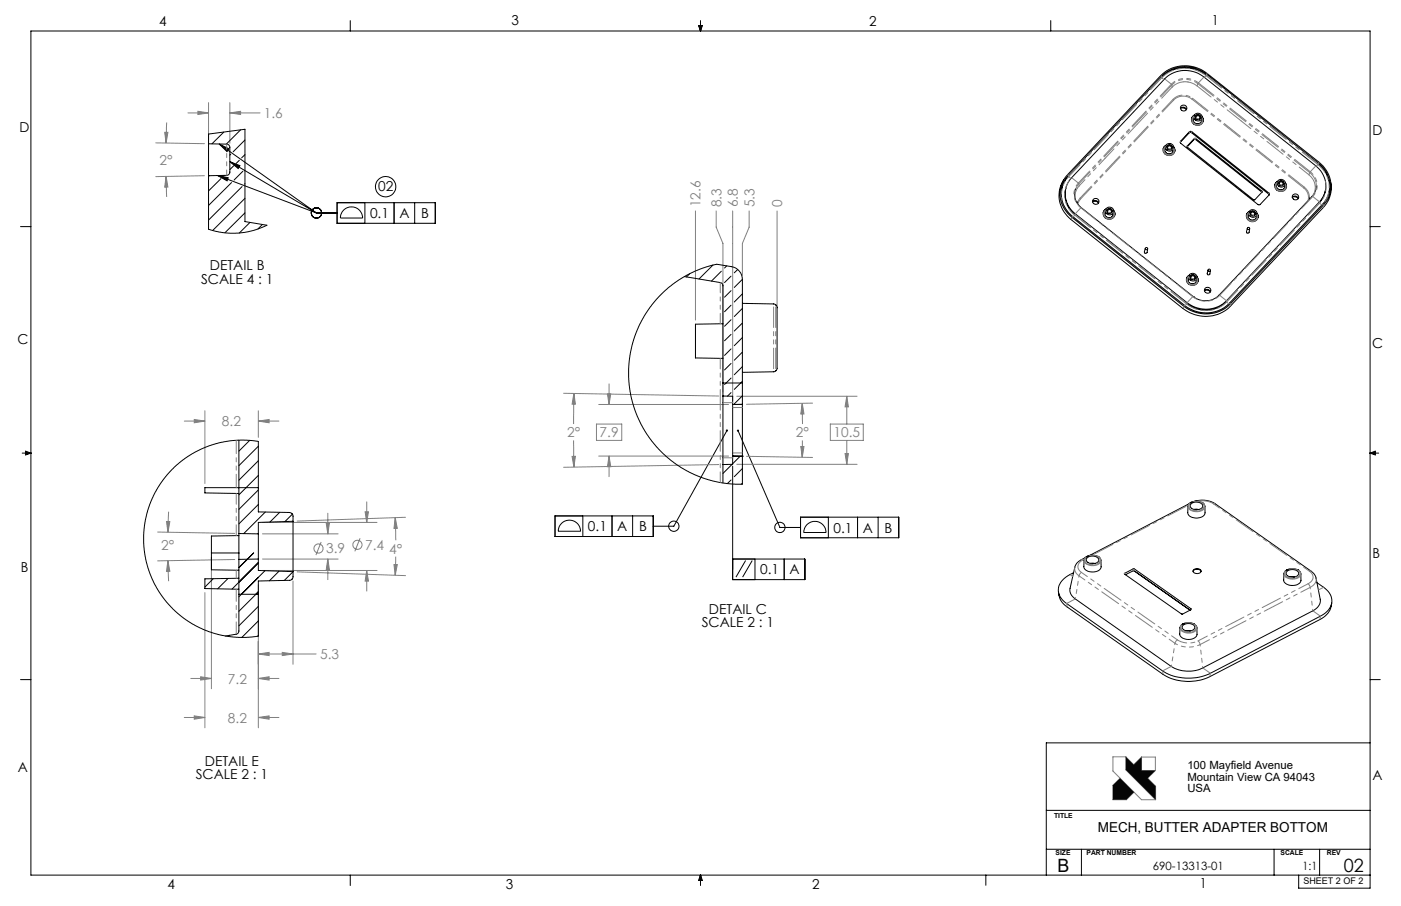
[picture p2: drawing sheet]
<svg xmlns="http://www.w3.org/2000/svg" width="432mm" height="279mm" viewBox="0 0 432 279" stroke-linecap="round" stroke-linejoin="round" font-family="sans-serif">
<g fill="none" stroke="#000" stroke-width=".31">
<path d="M107.9 6.3v3.3M215.3 7.9h1.2l-.6 1.7zM215.6 7.9l.3 1.7M215.9 6.3v3.3M216.2 7.9l-.3 1.7M323.8 6.3v3.3M67.1 54.1l3.2 .7-.3 1zM67.1 54.1l30.4 11.6M67.6 44.4l3 1.5-.6 .8zM67.6 44.4l29.9 21.3M70.8 49.8l3.1 1.3-.5 .9zM70.8 49.8l26.7 15.9"/>
<path d="M6.3 69.9h3.2M97.5 65.7h6.4M103.9 62.5h30.3v6.4h-30.3zM105.9 64.8a3.4 3.4 0 0 1 3.7-.8 3.4 3.4 0 0 1 2.2 3.2h-6.9l.2-1zM112.5 62.5v6.4M121.5 62.5v6.4M127.8 62.5v6.4M422.3 69.9h3.1M6.8 139.7h2.7M7.9 139.1l1.6 .6-1.6 .6zM7.9 139.4l1.6 .3M9.5 139.7l-1.6 .3"/>
<path d="M224 132.8l-16.3 29.5h-6.4M227.5 132.8l12.9 29.9h6.3M422.3 139.7h2.6M422.3 139.7l1.6 .3M422.3 139.7l1.6-.6v1.2zM423.9 139.4l-1.6 .3M171.1 159.1h30.2v6.4h-30.2zM179.6 159.1v6.4M188.6 159.1v6.4M195 159.1v6.4M225.8 143.8v35h22.2v-6.4h-22.2M246.7 159.5h30.3v6.3h-30.3z"/>
<path d="M255.3 159.5v6.3M264.3 159.5v6.3M270.7 159.5v6.3M173.2 161.3a3.4 3.4 0 0 1 3.7-.6 3.4 3.4 0 0 1 2 3.1h-6.9l.4-1.5zM229.8 172.9l-3 5.1M231.8 172.9l-2.9 5.1M232.7 172.4v6.4M241.7 172.4v6.4M248.7 161.8a3.5 3.5 0 0 1 3.7-.8 3.5 3.5 0 0 1 2.2 3.2h-6.9l.3-1.3zM6.3 209.6h3.2M422.3 209.6h3.1M422.3 229.1h-99.8v40.8"/>
<path d="M322.5 249.9h99.8M107.9 269.9v3.2M215.9 269.9v3.2M215.9 269.9l.6 1.6h-1.2zM215.9 269.9l-.3 1.6M215.9 269.9l.3 1.6M303.8 269.8v3.2M322.5 261.9h99.8M333.3 261.9v8M392.7 261.9v8M400.3 269.9v4h22v-264.3h-412.8v260.3h412.8M406.7 261.9v8"/>
<circle cx="118.9" cy="57.6" r="3.1"/>
<circle cx="97.5" cy="65.7" r="1.59"/>
<circle cx="207.7" cy="162.3" r="1.59"/>
<circle cx="240.3" cy="162.7" r="1.59"/>
</g>
<g fill="none" stroke="#808080" stroke-width=".31">
<path d="M51.4 37.8l-.2 6.3M57.9 34.8h6.4M61 34.3l3.3 .5-3.3 .5zM64.3 31.6v11.5M70.8 34.8l3.4-.5v1zM70.8 31.6v12.6M70.8 34.8h9.4M48 44.1l15 .2M50.8 40.8h1l-.6 3.3zM51.2 54.4l.6 3.3h-1zM51.2 54.4l.2 6.3M63 54.2l-15 .3"/>
<path d="M214.3 65.1v33.6M220.7 65.1v5l2.1 5v45.8M225.8 65.1v58.4M230.9 65.1v5l-2.1 5v9.8M239.5 65.1v30M187.7 118.4v6.3M56.8 129.9h6.3M59.9 129.4l3.2 .5-3.2 .5zM63.1 126.7v22.4M79.6 129.9l3.3-.5v1zM79.6 126.7v8.2M79.6 129.9h6.4"/>
<path d="M173.7 121.3l47.8 .8M176.8 135.8l.1 8.2M176.9 121.4l.4 3.2h-1zM176.9 121.4l-.1 9.4M183.8 130.8h7.8v5h-7.8zM184.5 124.7h40M187.2 121.5h1l-.5 3.2zM227.1 122.2h37.1M246.8 137.7h1l-.5 3.3zM247.3 124.4l.5 3.3h-1zM247.3 124.4v6.4M247.3 135.8v5.2"/>
<path d="M250.4 124.3l-20.3 .4M255.9 130.8h10.2v5h-10.2zM260.5 139.9h1l-.5 3.3zM261 122.2l.5 3.3h-1zM261 122.2v8.6M261 135.8v7.4M52 157.8l-.2 6.3M101 158.3v6.3M112.5 157.8h1.1l-.6 3.3zM113 154.8v6.3M121.8 159.6l.6 3.3h-1zM121.8 159.6l.2 7"/>
<path d="M125 159.5l-33.4 1.2M176.3 140.8l1-.1-.4 3.3zM184.5 140.7h40M187.7 140.7l.5 3.2h-1zM187.7 140.7v6.3M221.5 143.3l-47.8 .8M227.1 143.2h37.1M230.1 140.7l20.3 .4M48.6 164.1l23.8 .4M51.3 160.8l1.1 .1-.6 3.2zM51.8 172.9l.6 3.3h-1.1zM51.8 172.9l.2 6.3"/>
<path d="M65.2 171.8v40.6M72.4 172.5l-23.8 .5M80.9 161.1h35.3M80.9 175.9h35.3M80.9 164.6h23.3M80.9 172.4h23.3M90.3 179.1v25.8M91.6 176.4l33.4 1.1M99 167.1l-1.6 4.1M100.5 161.3h1l-.5 3.3zM101 172.4l.5 3.3h-1zM101 172.4v6.4"/>
<path d="M111 166l-1.6 4M113 175.9l.6 3.3h-1.1zM113 175.9v6.4M121.4 174.1h1l-.6 3.3zM122 171.7l-.2 5.7M63.1 182.8v41.6M79.6 180.4v44M58.8 209.2h6.4M61.8 208.7l3.4 .5-3.4 .5zM79.6 209.2l3.3-.5v1zM79.6 201.7l3.3-.5v1zM79.6 209.2h6.4"/>
<path d="M79.6 201.7h17.8M87 201.2l3.3 .5-3.3 .5zM56.8 221.3h6.3M59.9 220.8l3.2 .5-3.2 .5zM79.6 221.3l3.3-.5v1zM79.6 221.3h6.4M345.2 240l-2.2 2.2v4.4h4.2l2.3-2.3M347 233.4h-4v4.4l8.8 8.8h4.4M347 233.4v4l9.2 9.2M347 233.4l2.4 2.4 2.4-2.3M351.8 233.5h4.3v4.1M351.8 233.5v4.1h4.3"/>
<path d="M356.1 237.6l-2.4 2.4 2.5 2.5v4.1"/>
<circle cx="98.2" cy="169.1" r="1.42"/>
<circle cx="110.2" cy="168" r="1.42"/>
</g>
<path d="M343 242.2v4.4h4.2l2.3-2.3-4.3-4.3zM347 233.4v4l9.2 9.2v-4.1l-2.5-2.5 2.4-2.4h-4.3v-4.1l-2.4 2.3z" fill-rule="evenodd" fill="#000"/>
<path d="M61 34.3l3.3 .5-3.3 .5zM70.8 34.8l3.4-.5v1zM50.8 40.8h1l-.6 3.3zM51.2 54.4l.6 3.3h-1z" fill="#808080"/>
<path d="M67.6 44.4l3 1.5-.6 .8zM67.1 54.1l3.2 .7-.3 1zM70.8 49.8l3.1 1.3-.5 .9zM223.8 132.5a.34 .34 0 0 0 0 .5 .34 .34 0 0 0 .5-.1 .34 .34 0 0 0-.1-.4l-.2 .3 .2-.3zM227.2 132.6a.34 .34 0 0 0 .2 .5 .34 .34 0 0 0 .4-.3 .34 .34 0 0 0-.5-.3l.2 .3-.2-.3z" fill="#000"/>
<path d="M176.9 121.4l.4 3.2h-1zM176.3 140.8l1-.1-.4 3.3zM246.8 137.7h1l-.5 3.3zM247.3 124.4l.5 3.3h-1zM187.2 121.5h1l-.5 3.2zM187.7 140.7l.5 3.2h-1zM261 122.2l.5 3.3h-1zM260.5 139.9h1l-.5 3.3zM79.6 129.9l3.3-.5v1zM59.9 129.4l3.2 .5-3.2 .5zM79.6 209.2l3.3-.5v1zM61.8 208.7l3.4 .5-3.4 .5zM79.6 201.7l3.3-.5v1zM87 201.2l3.3 .5-3.3 .5zM59.9 220.8l3.2 .5-3.2 .5zM79.6 221.3l3.3-.5v1zM51.3 160.8l1.1 .1-.6 3.2zM51.8 172.9l.6 3.3h-1.1zM121.4 174.1h1l-.6 3.3zM121.8 159.6l.6 3.3h-1zM112.5 157.8h1.1l-.6 3.3zM113 175.9l.6 3.3h-1.1zM100.5 161.3h1l-.5 3.3zM101 172.4l.5 3.3h-1z" fill="#808080"/>
<g fill="none" stroke="#000" stroke-width=".31">
<path d="M357.7 23.4a10.8 10.8 0 0 1 14.4-.7l34.5 27.4a8.9 8.9 0 0 1 1.3 13.2l-28.7 30.4a10.8 10.8 0 0 1-14.4 .7l-34.4-27.4a8.9 8.9 0 0 1-1.3-13.2zM358 23.6a10.4 10.4 0 0 1 13.9-.7l34.4 27.4a8.5 8.5 0 0 1 1.3 12.7l-28.7 30.5a10.3 10.3 0 0 1-13.8 .7l-34.5-27.4a8.5 8.5 0 0 1-1.2-12.7zM359.4 23.8a9.1 9.1 0 0 1 11.7-.1l34.5 27.5a7.4 7.4 0 0 1 1 11.1l-28.6 30.4a9.1 9.1 0 0 1-12.1 .6l-34.5-27.4a7.5 7.5 0 0 1-1.1-11.1zM363.8 33.5a.99 .99 0 0 1 1-.4 .99 .99 0 0 1 .8 .7M364 33.3l1.6 .3M367.7 36.7h.1M367.7 36.7a1.34 1.34 0 0 0 1.1 1.5 1.34 1.34 0 0 0 1.5-.9M367.9 35.8a1.52 1.52 0 0 0 .8 2.4 1.25 1.25 0 0 0 1.6-1M368.1 35.5a1.72 1.72 0 0 0-.5 2.4 1.72 1.72 0 0 0 2.4 .5 1.72 1.72 0 0 0 .5-2.3l.3 1.3M368.1 35.6l-.9 1M368.4 36a.85 .85 0 0 1 1-.5 .85 .85 0 0 1 .6 .9M370.5 36.3l-.2 .9"/>
<path d="M371.8 23.2a10.5 10.5 0 0 0-13.8 .7M64.3 44.3v-3l11.2-1.4v28.4l6.8 1.2-4.3 1.6-4.6 .8-4.6-.1-4.5-1.1v-16.5M64.3 44.3l5.5 .2a.97 .97 0 0 1 1 1v7.6a1.02 1.02 0 0 1-1 1l-5.5 .1M64.3 44.3v9.9M64.5 54.2l-.2 .2M68.1 55.1l-3.8 3.8M69 40.7l-3.7 3.6M69.1 54.1l-.2 .2M71.1 47.6l-.3 .2M71.4 56.3l-7.1 7.1M72 51.1l-1.2 1.2M73.8 49.4l-1 1"/>
<path d="M74.2 40l-4.5 4.5M74.6 57.5l-10.3 10.4M74.9 52.8l-2.8 2.7M75.5 43.2l-3.6 3.6M75.5 47.7l-1 1M75.5 56.7l-.1 .1M327.8 55.5a9.1 9.1 0 0 0 2.3 12.2l34.5 27.4a11 11 0 0 0 14.6-.7l28.7-30.5a8.9 8.9 0 0 0 2.3-7.5M328.5 58.1a7.7 7.7 0 0 0 2.8 8.1M329.3 54.4l-1.3 1.8-.8 2.4M331.5 58.2a5.1 5.1 0 0 0 1.7 5.8l34.5 27.4M358.5 45.9l.8-1.1a1.71 1.71 0 0 0-.5 2.4 1.71 1.71 0 0 0 2.4 .5 1.71 1.71 0 0 0 .5-2.3l.4 1.3M359 46h.1"/>
<path d="M359 46l.1 .8 .3 .4M359.2 45.1l-.2 .9M359.6 45.3a.85 .85 0 0 1 1-.5 .85 .85 0 0 1 .7 .9M361.6 46.5a1.34 1.34 0 0 1-2.2 .7M361.6 46.6a1.32 1.32 0 0 1-2.2 .6M361.7 45.6l-.1 .9M363.7 43.9l2.8-2.9 .7-.1 24 19.2M365.9 45.3l2.2-2.4h.3l20.5 16.4M366.6 40.6h.7l23.8 18.9v.6l-2.8 3-.4 .1-24-19-.1-.6zM368.2 42.7h.2l20.5 16.2 .1 .3-2.3 2.4-.3 .1-20.5-16.3v-.3zM392.9 57l.8-1a1.72 1.72 0 0 0-.4 2.3 1.72 1.72 0 0 0 2.4 .5 1.72 1.72 0 0 0 .5-2.4l.3 .7v.7M393.4 57.1a1.35 1.35 0 0 0 1.1 1.5 1.35 1.35 0 0 0 1.5-1"/>
<path d="M393.6 56.2l-.2 .9a1.33 1.33 0 0 0 1.1 1.5 1.33 1.33 0 0 0 1.5-1M394.1 56.4a.86 .86 0 0 1 .9-.5 .86 .86 0 0 1 .7 .9M396.2 56.7l-.2 .9M405.7 57.3l-.4 1.8-.9 1.5-28.7 30.5M406.3 50.6a8.8 8.8 0 0 1 3.3 8.9M408.6 58.5a7.1 7.1 0 0 1-2 4M75.5 61.2l-10 9.9M75.5 65.7l-6.2 6.1M77 68.6l-3.2 3.3M80.9 69.2l-1.4 1.4M332.2 62.1l-.2 .6M336.8 62.3a1 1 0 0 1 1-.5 1 1 0 0 1 .8 .8"/>
<path d="M336.9 62.1l1.1 .1 .5 .2M340.5 65.7h.1M340.5 65.7v.5l.5 .7M340.7 64.8l-.2 1.1 .5 1M341.1 65a.85 .85 0 0 1 1-.6 .85 .85 0 0 1 .7 .9M343.1 66.2h.1M343.1 66.2a1.32 1.32 0 0 1-2.1 .7M343.3 65a1.72 1.72 0 0 1-.5 2.3 1.72 1.72 0 0 1-2.4-.4 1.72 1.72 0 0 1 .4-2.4l-.8 1.1M343.3 65l.3 1.3M343.3 65.3l-.2 .9M353 76.6l-.3 1a.43 .43 0 0 0 .3 .5 .43 .43 0 0 0 .6-.3l.1-1.1M384.5 70.4l-.3 1a.42 .42 0 0 0 .3 .5 .42 .42 0 0 0 .5-.3l.2-1.1"/>
<path d="M384.6 66.4a1.35 1.35 0 0 0 1.1 1.5 1.35 1.35 0 0 0 1.6-1M384.6 66.4a1.34 1.34 0 0 0 1.1 1.5 1.34 1.34 0 0 0 1.5-.9M384.9 65.5l-.3 .9M385.3 65.7a.84 .84 0 0 1 1-.5 .84 .84 0 0 1 .6 .9M387.2 67h.1M387.4 65.8a1.72 1.72 0 0 1-.5 2.3 1.72 1.72 0 0 1-2.4-.5 1.72 1.72 0 0 1 .5-2.3l-.9 1.1M387.4 65.8l.3 .6v.7M387.4 66l-.1 .9M398.3 60.9a1.02 1.02 0 0 1 1-.4 1.02 1.02 0 0 1 .8 .7M398.4 60.7l1.7 .3M403.5 60.7l-.1 .9M210.9 85.3l11.2 1.9 .7 .7v34.2"/>
<path d="M212.6 84.4l-1 1M219.7 81.7l-4.3 4.3M222.3 83.6l-3 3.1M222.8 99.8l-8.5 .2v10.4l8.5 .1M224 82l-.7 .7M225.3 89.6l-2 2.1M225.3 94.1l-2 2M225.3 98.6l-2 2M225.3 85.2l-2 1.9M227.4 83.1l-1.1 1M228.8 93.6l9.6 .1a1.23 1.23 0 0 1 1.1 1.4v18.3a1.21 1.21 0 0 1-1.1 1.3l-9.6 .1M228.8 86.1l-2.5 2.6"/>
<path d="M228.8 90.6l-2.5 2.5M228.8 95.1l-2.5 2.5M228.8 99.6l-2.5 2.5M366.1 86.1a1.36 1.36 0 0 0 1.1 1.4 1.36 1.36 0 0 0 1.6-.9M366.2 86a1.33 1.33 0 0 0 1 1.5 1.33 1.33 0 0 0 1.6-.9M366.4 85.2l-.2 .8M366.8 85.4a.85 .85 0 0 1 1-.6 .85 .85 0 0 1 .7 .9M367.7 91.4h.1M368.8 86.6h.1M368.9 85.4a1.7 1.7 0 0 1-.5 2.3 1.7 1.7 0 0 1-2.3-.4 1.7 1.7 0 0 1 .4-2.4l-.8 1.1M368.9 85.4l.4 .7v.6M368.9 85.7l-.1 .9"/>
<path d="M371.2 89.7a.99 .99 0 0 1 1-.4 .99 .99 0 0 1 .8 .7M371.4 89.5l1.6 .3M372.3 83.3l-.2 1a.42 .42 0 0 0 .3 .5 .42 .42 0 0 0 .5-.3l.2-1.1M375.7 91.1a6 6 0 0 1-8 .3M375.7 91.1h.1M377.9 93.1a9.2 9.2 0 0 1-12.1 .5M222.8 118.1h6M225.3 103.1l-2 2M225.3 107.6l-2 2M225.3 112.1l-2 2M225.3 116.6l-2 2M228.8 104.1l-2.5 2.5"/>
<path d="M228.8 108.6l-2.5 2.5M228.8 113.1l-2.5 2.5M228.8 117.6l-2.5 2.5M73.6 135.7v28.8M76.9 135.8l-3.3 3.3M79.6 137.6l-6 6M222.8 122.1v21.2M222.8 122.1l3 .1v2.5M225.3 121.1l-1.1 1.1M225.8 124.7v16M228.8 124.7l-.1-39.2a4 4 0 0 0-3.2-3.3l-4.6-.7-3.1 .8-3.2 1.2-2.9 1.3-3.7 2.4-3.2 2.6-2.3 2.3-4 5.4-1.5 2.9-1.3 3.1-.9 3-.8 4.2-.2 6.5 .5 4.4 1 3.8 1.1 3 1.9 3.7 1.7 2.7 2.5 3.2 2.6 2.6 3.3 2.6 4.4 2.6 5.5 2.2 5.7 1.1 4.8 .2v-8.6M228.8 124.7v16"/>
<path d="M228.8 122.1l-2.7 2.6M228.8 124.7h-3M79.6 146.6l-6 6M79.6 151.1l-6 6M79.6 155.6l-6 6M79.6 142.1l-6 6M79.6 150.4h-16.5v1.6l10.5 .2M81.8 157.9l-6.7 6.6M86.2 158l-3 3M90.1 158.6l-2.3 2.2M222.8 143.3v5.6M225.3 148l-1.1 1.1"/>
<path d="M225.6 143.2l-2.8 2.8M225.8 140.7h.1M225.8 140.7v2.5l-3 .1M225.8 140.7h3M228.1 140.7l-2.3 2.3M228.8 140.7h.1M228.8 144.5l-2.5 2.5M228.8 149l-.3 .3M366.4 155.4l-.3 .7v2a2.95 2.95 0 0 0 4.4 1.3l.7-.6 .2-.6v-2.1l-.3-.6M367.1 154.9h.1M367.1 154.9l-.6 .5M367.1 155.4a2.3 2.3 0 0 1 3.6 .7 2.2 2.2 0 0 1-3.9-.1z"/>
<path d="M368 157.1h1.5M368.1 154.6a7.7 7.7 0 0 1 6.5 .8l30 21.2 1 1.4 1.3 6.8a3.5 3.5 0 0 1-2.3 3.6l-33.9 17.6a10.2 10.2 0 0 1-9.7-.5l-29.6-20.8a3.2 3.2 0 0 1-1.6-3.3l1.5-6.5a3.5 3.5 0 0 1 2-2.3l1.8-1M370.4 154.9h.1M370.4 154.9l.7 .6M371.1 155.5a3.5 3.5 0 0 0-4.5-.2l-30.8 16M65.2 170.5v5.2l8.4 .2M65.2 170.5l8.4 .1M65.7 178.5l-2.6 2.5M70.3 178.4l-3.2 3.2M73.6 164.5v8M73.6 165.2l-8.4 .1v5.2M73.6 172.5v22.1a.97 .97 0 0 1-.8 1l-3.3 .5"/>
<path d="M73.6 164.5l6 .1M73.6 178.3l-10.5 .2v3l10.5 .2M78.2 170.5l-4.6 4.5 2.6-2.5M79.6 173.5l-8.1 8.2M79.6 164.6h.1M79.6 164.6v7.8M79.6 172.4v3.5l10.7 .4M79.6 172.4l-6 .1M81.7 176l-8.1 8M86 176.1l-3 3M90.3 160.8v-1.7a1.25 1.25 0 0 0-1.1-1.1l-9.6-.1v-21.8l-4.4-.4-4.4 .3-5.5 1.2-5.4 2.4-4.1 2.6-3.9 3.8-3.3 4.4-2.2 4.4-1.6 5.6-.5 4.5 .1 4.5 1 5.2 1.9 4.8 2.3 4 3.6 4.3 3.2 2.8 3.7 2.4 5.1 2.2 4.3 1 3.3 .4 3.2 .1 3.6-.4v-17l9.6-.2a1.14 1.14 0 0 0 1.1-1.1v-1.6M90.3 160.8v15.5"/>
<path d="M90.3 176.3l-2.7 2.7M90.3 160.8l-10.7 .3v3.5M330.9 176.6a6.3 6.3 0 0 0-4.7 5.4 5.1 5.1 0 0 0 2.6 4.1l29.5 20.8a15.5 15.5 0 0 0 14.7 .7l33.9-17.6a5 5 0 0 0 3.1-6.7l-1.6-1.8-2.5-1.8M334.9 172.2a2.31 2.31 0 0 1 3.8 .5 2.18 2.18 0 0 1-3.9-.1zM335.1 171.6h.1M336 173.7l1.4 .1M338.4 171.6h.1M338.4 171.6l.2 .1M338.6 171.7a3.6 3.6 0 0 0-4.1 .2M338.7 171.8l.6 .9 .1 2.1a2.94 2.94 0 0 1-4.4 1.2l-.6-.4-.4-.7 .1-2.1 .3-.7M346.6 176.8l2.7-1.4h.3l17.6 12.5-3 1.5-17.6-12.4zM349.5 176l17.3 12.2-17.2-12.2-2.7 1.2"/>
<path d="M367.7 176.2a1.49 1.49 0 0 1 2.5 0M367.9 175.7a1.38 1.38 0 0 1 2.3 .6 1.43 1.43 0 0 1-2.5-.3zM395.7 177h.1M396 176.2l-.3 .9M396.5 176.4a2.32 2.32 0 0 1 3.8 .4 2.17 2.17 0 0 1-2 1.2 2.17 2.17 0 0 1-1.9-1.2zM396.7 175.7l-.6 .5M397.6 177.9h1.4M400 175.8h.1M400 175.8l.2 .1a3.6 3.6 0 0 0-4.1 .2M400.3 175.9l.6 1 .1 2.1a2.82 2.82 0 0 1-4.1 1.3l-1.2-1v-2.3M70.7 195.9l-.3 .4M73.6 183.3h6"/>
<path d="M79.6 182.5l-6 6M79.6 187l-6 6M79.6 191.5l-5.1 5.1M79.6 196l-.2 .2M326.2 182.5a5.6 5.6 0 0 0 2.7 4.6l29.6 20.9a15.4 15.4 0 0 0 14.4 .7l33.9-17.6a6 6 0 0 0 3.7-5.1M364.7 192.3l-1 1-.1 2.2a2.71 2.71 0 0 0 3.7 1.6 1.87 1.87 0 0 0 1.6-1.5v-2.1l-.7-1M364.7 192.3h.1M364.7 192.8a2.54 2.54 0 0 1 3.5 .5 2 2 0 0 1-3.1 1.1 .93 .93 0 0 1-.4-1.6zM365.5 194.6h1.5M367.9 192.4l.3 .1M367.9 192.4h.1M368.2 192.5a3.5 3.5 0 0 0-4.1 .3"/>
<circle cx="364.9" cy="33.3" r=".96"/>
<circle cx="369.2" cy="36.2" r=".56"/>
<circle cx="369.3" cy="36.1" r=".8"/>
<circle cx="369.3" cy="36.1" r="1.24"/>
<circle cx="360.5" cy="45.5" r=".56"/>
<circle cx="360.5" cy="45.4" r=".8"/>
<circle cx="360.5" cy="45.5" r="1.24"/>
<circle cx="394.9" cy="56.6" r=".56"/>
<circle cx="394.9" cy="56.5" r=".81"/>
<circle cx="394.9" cy="56.5" r="1.23"/>
<circle cx="337.8" cy="62.1" r=".96"/>
<circle cx="342" cy="65.2" r=".56"/>
<circle cx="342" cy="65.1" r=".8"/>
<circle cx="342.1" cy="65.1" r="1.23"/>
<circle cx="353.4" cy="76.7" r=".36"/>
<circle cx="384.8" cy="70.5" r=".35"/>
<circle cx="386.1" cy="65.9" r=".56"/>
<circle cx="386.2" cy="65.8" r=".8"/>
<circle cx="386.2" cy="65.9" r="1.23"/>
<circle cx="399.3" cy="60.7" r=".95"/>
<circle cx="367.6" cy="85.6" r=".56"/>
<circle cx="367.7" cy="85.5" r=".81"/>
<circle cx="367.7" cy="85.5" r="1.23"/>
<circle cx="372.2" cy="89.5" r=".96"/>
<circle cx="372.7" cy="83.3" r=".36"/>
</g>
<path d="M69.9 54.1v-9.7" fill="none" stroke="#808080" stroke-width=".31" stroke-dasharray="6.3 1.3 1.3 1.3 1.3 1.3" stroke-dashoffset="4.7"/>
<path d="M222 99.8v-12.7M370.7 155.1a1.29 1.29 0 0 1 .5 1.5 1.29 1.29 0 0 1-1.4 .9 3.7 3.7 0 0 1-2.9-.4M338.6 171.7a1.29 1.29 0 0 1 .6 1.5 1.29 1.29 0 0 1-1.4 .9 3.7 3.7 0 0 1-3-.4M400.2 175.9a1.29 1.29 0 0 1 .6 1.5 1.29 1.29 0 0 1-1.4 .9 3.7 3.7 0 0 1-2.9-.5M368.2 192.5a1.29 1.29 0 0 1 .5 1.5 1.29 1.29 0 0 1-1.3 .9 3.7 3.7 0 0 1-3-.4" fill="none" stroke="#808080" stroke-width=".31" stroke-dasharray="6.3 1.3 1.3 1.3 1.3 1.3" stroke-dashoffset="3.2"/>
<path d="M406.2 50.7a8.4 8.4 0 0 1 2.1 11.5M222 148.8v-38.3M369.2 197.7l34-17.7M403.8 181.2l-33.9 17.6" fill="none" stroke="#808080" stroke-width=".31" stroke-dasharray="6.3 1.3 1.3 1.3 1.3 1.3" stroke-dashoffset="3.1"/>
<g fill="none" stroke="#808080" stroke-width=".31" stroke-dasharray="6.3 1.3 1.3 1.3 1.3 1.3">
<path d="M357.7 23.3l.3 .3M358 23.9v-.3M358.1 24l-.1-.1M358.8 24.5l-.7-.5M359 24.3l2 1.7M361 26l.2 .2M361.2 26.2l.1 .7M361.3 26.9a5.4 5.4 0 0 1 3.4-1.7M361.7 30.8l-.1-.2M365.2 25.2h-.5M365.9 25.2h-.7M366.2 25.3l-.3-.1"/>
<path d="M367.4 30.6a4.2 4.2 0 0 0-5.7 .2M367.5 30.3l-.1 .3M368 35.8a1.45 1.45 0 0 0 0 2.4M368 38.2a1.59 1.59 0 0 0 2 .1 1.59 1.59 0 0 0 .5-1.9M368.1 38.1a1.28 1.28 0 0 1-.2-1.9M368.8 36.6l.6 .1M368.9 26.5l-.8-.6-1.9-.6M369.2 25.8l-.3 .7M369.4 25.6l-.2 .2M369.4 36.7h.1M370.5 36.7a1.42 1.42 0 0 1-.7 1.6 1.42 1.42 0 0 1-1.7-.2M371.1 23.7l-1.7 1.9"/>
<path d="M371.2 23.8l.5-.5M371.7 23.3l.1-.1M371.8 23.2l.1-.3M372.1 22.6l-.2 .3M329.1 53.8l.3 .3M329.3 54.4l.1-.3M329.4 54.5l-.1-.1M330.1 55l-.7-.5M330.3 54.8l2.1 1.6M331.4 59.7l-.1 1.1M331.5 59.1l-.1 .6M331.6 58.8l-.1 .3"/>
<path d="M332 58.1l-.4 .7M332.1 57.9l-.1 .2M332.4 56.4l.1 .3M332.5 56.7l-.9 1.5M332.5 56.7l.1 .6M332.6 57.3l-.5 .6M359.2 45.1a1.45 1.45 0 0 0 0 2.4M359.2 47.5a1.59 1.59 0 0 0 2.1 .2 1.59 1.59 0 0 0 .5-2M359.3 47.4a1.28 1.28 0 0 1-.2-1.9M360.1 45.9l.5 .1M360.6 46h.1M361.7 46a1.42 1.42 0 0 1-.7 1.6 1.42 1.42 0 0 1-1.7-.2"/>
<path d="M363.8 43.8l.1-.3M365.9 45.2v-.2M366.5 41l.1-.4M367.2 40.9l.1-.3M368.1 43l.1-.3M368.4 43l.1-.3M388.9 59.2v-.3M391 59.8l.1-.3M393.6 56.2a1.45 1.45 0 0 0 0 2.4M393.6 58.6a1.59 1.59 0 0 0 2.1 .2 1.59 1.59 0 0 0 .5-2M393.8 58.5a1.28 1.28 0 0 1-.3-1.9M394.5 57l.6 .1"/>
<path d="M395.1 57.1h.1M396.1 57.1a1.42 1.42 0 0 1-.6 1.6 1.42 1.42 0 0 1-1.7-.2M402 57.7a3.9 3.9 0 0 1 1.5 3M402 57.7l-.2 .3M403.4 53.9a5.1 5.1 0 0 1 1.9 3.2M403.7 53.2l-.3 .7M403.8 53l-.1 .2M405.3 58.6l.1-.4M405.4 58.2v-.6M405.4 57.6l-.1-.5M405.6 51.1l-1.8 1.9M405.7 51.3l.5-.6"/>
<path d="M405.7 57.3a5.2 5.2 0 0 0-2-4.1M406.2 50.7l.1-.1M406.3 50.6v-.3M406.6 50.1l-.3 .2M330.2 67.7l.2-.7M330.4 67l.2-.3M331.3 66.3l-.5 .6M331.3 60.8l.1 .2M331.3 66.2v.1M331.4 65.9l-.1 .3M331.4 65.9l1.7-1.8M332.2 62.1l.7-1"/>
<path d="M333.1 61.3l-.9 1.6M333.1 61.3l-.2-.2M333.3 64l-.2 .1M340.7 64.8a1.45 1.45 0 0 0 0 2.4M340.7 67.2a1.59 1.59 0 0 0 2.1 .1 1.59 1.59 0 0 0 .5-2M340.9 67a1.28 1.28 0 0 1-.3-1.9M341.6 65.5l.6 .1M342.2 65.6v.1M343.2 65.7a1.42 1.42 0 0 1-.6 1.5 1.42 1.42 0 0 1-1.7-.2M384.9 65.6a1.45 1.45 0 0 0 0 2.3M384.9 67.9a1.59 1.59 0 0 0 2 .2 1.59 1.59 0 0 0 .5-2M385 67.8a1.28 1.28 0 0 1-.2-1.9"/>
<path d="M385.7 66.3l.6 .1M386.3 66.4h.1M387.4 66.4a1.42 1.42 0 0 1-.7 1.6 1.42 1.42 0 0 1-1.7-.2M403.1 61.9a3.5 3.5 0 0 0-1.3-3.9M404.4 60.5l.2 .1M404.6 60.4l.7-1.8M406.6 62.5l.1 .2M406.7 62.3l-.1 .2M406.7 62.3l-2.1-1.7M406.7 62.7l.7 .5M407.9 63.2l-.3-.2M407.9 63.9v-.7"/>
<path d="M364.6 95.1l.3-.7M364.9 94.4l.2-.2M365.7 93.8l-.5 .5M365.8 93.6l-.1 .2M365.9 93.3l-.1 .3M365.9 93.3l1.7-1.8M366.4 85.2a1.45 1.45 0 0 0 0 2.4M366.4 87.6a1.59 1.59 0 0 0 2 .1 1.59 1.59 0 0 0 .5-2M366.5 87.4a1.28 1.28 0 0 1-.2-1.9M367.2 85.9l.6 .1M367.7 91.4l-.1 .1M367.8 86l.1 .1"/>
<path d="M368.9 86.1a1.42 1.42 0 0 1-.7 1.5 1.42 1.42 0 0 1-1.7-.2M375.7 91l.2 .1M378 93v.2M378 92.7v.3M378 92.7l-2.1-1.6M378 93.2l.7 .5M379.2 93.7l-.3-.2M379.3 94.4l-.1-.7M225.8 124.2h-3M228.8 125.7h-3M228.8 139.7h-3M225.8 141.2h-3"/>
<path d="M366.5 155.4a1.1 1.1 0 0 0 .4 1.7M366.8 157.2l-.6-1M366.9 157.1a3.2 3.2 0 0 0 4.4-.7l-.2-1M366.9 157.1a1.09 1.09 0 0 1-.3-1.8M371.4 156.2a2.89 2.89 0 0 1-4.3 1.2l-.3-.2M374 155.4a6.6 6.6 0 0 0-4.8-.8M374.6 155.4h-.6M72.8 178.3v-2.5M330.6 177.8l-.8-.6M332.6 177.6a2.57 2.57 0 0 1-1.3-2.7M333.3 172.6l.5 .1M333.3 176.5l-.7 1.1"/>
<path d="M333.8 172.7a2.08 2.08 0 0 0-1.6 1.8 2.08 2.08 0 0 0 1.1 2M334.2 172.5l-.4 .2M334.5 172a1.1 1.1 0 0 0 .3 1.7M334.8 173.9l-.7-1M334.8 173.7a1.09 1.09 0 0 1-.2-1.8M339.4 172.9a2.89 2.89 0 0 1-4.3 1.2l-.3-.2M346.6 176.8v.2M349.3 175.4v.6M349.6 175.4v.6M396.1 176.2a1.1 1.1 0 0 0 .3 1.7M396.4 178l-.7-1M396.5 177.8a1.09 1.09 0 0 1-.3-1.7"/>
<path d="M401 177a2.89 2.89 0 0 1-4.3 1.2l-.3-.2M404.2 176.2h-.6M405.6 178.3a2.73 2.73 0 0 1-1.8 2.9M328.8 186.1l.1 1M331.4 184.7l-2.6 1.4M362.9 197.3l-.8 1.1M364.1 192.8a1.1 1.1 0 0 0 .3 1.7M364.3 194.7l-.6-1M364.4 194.5a1.09 1.09 0 0 1-.3-1.8M367.2 187.8l-.1 .2M368.9 193.7a2.89 2.89 0 0 1-4.3 1.2l-.3-.2M369.2 197.7l.7 1.1"/>
<path d="M403.2 180a2.08 2.08 0 0 0 1.5-1.7 2.08 2.08 0 0 0-1.1-2.1M403.2 180l.6 1.2M404.6 188.4l2.4 1.6M406.4 181.9l1.6-.8M407 190l-.2 1M358.3 206.9l.2 1M361 205.5l-2.7 1.4M370.7 206l2.3 1.6M373 207.6l-.1 1.1"/>
</g>
<path d="M238.4 114.6v-20.9" fill="none" stroke="#808080" stroke-width=".31" stroke-dasharray="6.3 1.3 1.3 1.3 1.3 1.3" stroke-dashoffset="-.9"/>
<path d="M239.1 94v20.3" fill="none" stroke="#808080" stroke-width=".31" stroke-dasharray="6.3 1.3 1.3 1.3 1.3 1.3" stroke-dashoffset="-.6"/>
<path d="M239.2 114.2v-20.1" fill="none" stroke="#808080" stroke-width=".31" stroke-dasharray="6.3 1.3 1.3 1.3 1.3 1.3" stroke-dashoffset="-.5"/>
<path d="M72.8 165.2v-13" fill="none" stroke="#808080" stroke-width=".31" stroke-dasharray="6.3 1.3 1.3 1.3 1.3 1.3" stroke-dashoffset="3"/>
<path d="M72.8 150.4v-14.6" fill="none" stroke="#808080" stroke-width=".31" stroke-dasharray="6.3 1.3 1.3 1.3 1.3 1.3" stroke-dashoffset="2.2"/>
<path d="M72.8 181.7v13.9" fill="none" stroke="#808080" stroke-width=".31" stroke-dasharray="6.3 1.3 1.3 1.3 1.3 1.3" stroke-dashoffset="2.6"/>
<path d="M361 26a6.3 6.3 0 0 1 8.4-.4M375.9 91.1a6.3 6.3 0 0 1-8.3 .4" fill="none" stroke="#808080" stroke-width=".31" stroke-dasharray="6.3 1.3 1.3 1.3 1.3 1.3" stroke-dashoffset="5"/>
<path d="M378 93.2a9.3 9.3 0 0 1-12.3 .6" fill="none" stroke="#808080" stroke-width=".31" stroke-dasharray="6.3 1.3 1.3 1.3 1.3 1.3" stroke-dashoffset="2.8"/>
<path d="M367.5 30.3l34.5 27.4M369.4 25.6l34.4 27.4M371.7 23.3l34.5 27.4M371.8 23.2l34.5 27.4M401.8 58l-34.4-27.4M403.7 53.2l-34.5-27.4M365.7 93.8l-34.4-27.5M365.8 93.6l-34.5-27.4M367.6 91.5l-34.5-27.4" fill="none" stroke="#808080" stroke-width=".31" stroke-dasharray="6.3 1.3 1.3 1.3 1.3 1.3" stroke-dashoffset=".2"/>
<path d="M332.6 57.3l8-8.4" fill="none" stroke="#808080" stroke-width=".31" stroke-dasharray="6.3 1.3 1.3 1.3 1.3 1.3" stroke-dashoffset="3.7"/>
<path d="M350.5 38.3l-9.9 10.6" fill="none" stroke="#808080" stroke-width=".31" stroke-dasharray="6.3 1.3 1.3 1.3 1.3 1.3" stroke-dashoffset="2.3"/>
<path d="M361.3 26.9l-10.8 11.4" fill="none" stroke="#808080" stroke-width=".31" stroke-dasharray="6.3 1.3 1.3 1.3 1.3 1.3" stroke-dashoffset="1.7"/>
<path d="M368.9 26.5l13.6 10.8" fill="none" stroke="#808080" stroke-width=".31" stroke-dasharray="6.3 1.3 1.3 1.3 1.3 1.3" stroke-dashoffset=".8"/>
<path d="M403.4 53.9l-20.9-16.6" fill="none" stroke="#808080" stroke-width=".31" stroke-dasharray="6.3 1.3 1.3 1.3 1.3 1.3" stroke-dashoffset="2.5"/>
<path d="M361.6 30.6a4.5 4.5 0 0 1 5.9-.3M334.8 173.7a3.2 3.2 0 0 0 4.4-.7v-.7l-.5-.6M396.4 177.9a3.2 3.2 0 0 0 4.5-.7l-.1-.8-.5-.5M362.9 197.3a6.7 6.7 0 0 0 6.3 .4M364.4 194.5a3.2 3.2 0 0 0 4.4-.7l-.1-.7-.5-.6" fill="none" stroke="#808080" stroke-width=".31" stroke-dasharray="6.3 1.3 1.3 1.3 1.3 1.3" stroke-dashoffset="3.3"/>
<path d="M361.2 26.2l-28.7 30.5M361.7 30.8l-28.6 30.5M329.3 54.4l28.7-30.5M329.4 54.5l28.7-30.5M332.4 56.4l28.6-30.4M332.9 61.1l28.7-30.5M404.6 60.6l-28.7 30.5M406.6 62.5l-28.6 30.5M406.7 62.7l-28.7 30.5" fill="none" stroke="#808080" stroke-width=".31" stroke-dasharray="6.3 1.3 1.3 1.3 1.3 1.3" stroke-dashoffset="1.3"/>
<path d="M403.8 53a5.1 5.1 0 0 1 .8 7.6M333.1 64.1a5.1 5.1 0 0 1-.7-7.7" fill="none" stroke="#808080" stroke-width=".31" stroke-dasharray="6.3 1.3 1.3 1.3 1.3 1.3" stroke-dashoffset="5.2"/>
<path d="M327.3 61.6a8.1 8.1 0 0 1 2.1-7.1" fill="none" stroke="#808080" stroke-width=".31" stroke-dasharray="6.3 1.3 1.3 1.3 1.3 1.3" stroke-dashoffset="5.7"/>
<path d="M331.3 66.3a7.6 7.6 0 0 1-1.8-10.5" fill="none" stroke="#808080" stroke-width=".31" stroke-dasharray="6.3 1.3 1.3 1.3 1.3 1.3" stroke-dashoffset="3.6"/>
<path d="M408.5 56a7.3 7.3 0 0 1-1.8 6.7M331.4 184.7l1.2-7.1M404.6 188.4l-.8-7.2M361 205.5l1.1-7.1M370.7 206l-.8-7.2" fill="none" stroke="#808080" stroke-width=".31" stroke-dasharray="6.3 1.3 1.3 1.3 1.3 1.3" stroke-dashoffset="5.9"/>
<path d="M369.2 25.8a6 6 0 0 0-8 .4" fill="none" stroke="#808080" stroke-width=".31" stroke-dasharray="6.3 1.3 1.3 1.3 1.3 1.3" stroke-dashoffset="5.1"/>
<path d="M358.1 24a10.3 10.3 0 0 1 13.6-.7" fill="none" stroke="#808080" stroke-width=".31" stroke-dasharray="6.3 1.3 1.3 1.3 1.3 1.3" stroke-dashoffset="2"/>
<path d="M369.9 198.8a8.2 8.2 0 0 1-7.8-.4" fill="none" stroke="#808080" stroke-width=".31" stroke-dasharray="6.3 1.3 1.3 1.3 1.3 1.3" stroke-dashoffset="5.5"/>
<path d="M333.3 176.5l29.6 20.8M403.6 176.2l-29.6-20.8M362.1 198.4l-29.5-20.8" fill="none" stroke="#808080" stroke-width=".31" stroke-dasharray="6.3 1.3 1.3 1.3 1.3 1.3" stroke-dashoffset="4.1"/>
<path d="M366.2 155.8l-29.5 15.4" fill="none" stroke="#808080" stroke-width=".31" stroke-dasharray="6.3 1.3 1.3 1.3 1.3 1.3" stroke-dashoffset="-.8"/>
<path d="M370.5 155.1a2.8 2.8 0 0 0-4.1 .8 2.51 2.51 0 0 0 3.7 1.3 1.13 1.13 0 0 0 1-.9 1.13 1.13 0 0 0-.6-1.2M338.5 171.7a2.8 2.8 0 0 0-4.1 .9 2.51 2.51 0 0 0 3.6 1.2 1.13 1.13 0 0 0 1-.8 1.13 1.13 0 0 0-.5-1.3M400.1 175.9a2.8 2.8 0 0 0-4.1 .8 2.51 2.51 0 0 0 3.6 1.3 1.13 1.13 0 0 0 1.1-.9 1.13 1.13 0 0 0-.6-1.2M368.1 192.5a2.8 2.8 0 0 0-4.1 .9 2.51 2.51 0 0 0 3.6 1.2 1.13 1.13 0 0 0 1-.8 1.13 1.13 0 0 0-.5-1.3" fill="none" stroke="#808080" stroke-width=".31" stroke-dasharray="6.3 1.3 1.3 1.3 1.3 1.3" stroke-dashoffset="3.5"/>
<g font-size="5.6">
<text x="325.9" y="268.9">B</text>
<text x="414.2" y="269">02</text>
</g>
<g font-size="4.2">
<text x="49" y="8.1">4</text>
<text x="157.6" y="7.8">3</text>
<text x="267.9" y="8.1">2</text>
<text x="373.4" y="7.7">1</text>
<text x="6" y="40.7">D</text>
<text x="423" y="41.5">D</text>
<text x="116.6" y="59">02</text>
<text x="114" y="67.3">0.1</text>
<text x="123.1" y="67.3">A</text>
<text x="129.8" y="67.3">B</text>
<text x="64.7" y="83.3">DETAIL B</text>
<text x="62" y="87.4">SCALE 4 : 1</text>
<text x="5.4" y="106.2">C</text>
<text x="422.9" y="107.2">C</text>
<text x="181.2" y="163.9">0.1</text>
<text x="190.3" y="163.9">A</text>
<text x="197" y="163.9">B</text>
<text x="256.9" y="164.2">0.1</text>
<text x="265.9" y="164.2">A</text>
<text x="272.6" y="164.2">B</text>
<text x="423" y="172">B</text>
<text x="6.5" y="176.3">B</text>
<text x="234.3" y="177.2">0.1</text>
<text x="243.3" y="177.2">A</text>
<text x="218.5" y="189.3">DETAIL C</text>
<text x="216.3" y="193.4">SCALE 2 : 1</text>
<text x="5.5" y="238">A</text>
<text x="63.1" y="236.1">DETAIL E</text>
<text x="60.3" y="240.3">SCALE 2 : 1</text>
<text x="423" y="240.4">A</text>
<text x="338.3" y="256.6">MECH, BUTTER ADAPTER BOTTOM</text>
<text x="51.6" y="274.1">4</text>
<text x="155.9" y="274.2">3</text>
<text x="250.3" y="274.2">2</text>
<text x="369.8" y="273.8">1</text>
</g>
<g font-size="4.2" fill="#808080">
<text x="81.3" y="36.4">1.6</text>
<text x="49.1" y="51">2°</text>
<text x="215.9" y="63.9" transform="rotate(-90 215.9 63.9)">12.6</text>
<text x="222.3" y="63.9" transform="rotate(-90 222.3 63.9)">8.3</text>
<text x="227.4" y="63.9" transform="rotate(-90 227.4 63.9)">6.8</text>
<text x="232.5" y="63.9" transform="rotate(-90 232.5 63.9)">5.3</text>
<text x="241.1" y="63.9" transform="rotate(-90 241.1 63.9)">0</text>
<text x="68.4" y="131.4">8.2</text>
<text x="174.8" y="134.9">2°</text>
<text x="184.8" y="134.9">7.9</text>
<text x="245.3" y="134.9">2°</text>
<text x="256.9" y="134.9">10.5</text>
<text x="49.7" y="169.6">2°</text>
<text x="100.5" y="170.7">3.9</text>
<text x="112.5" y="169.6">7.4</text>
<text x="120" y="170.7">4°</text>
<text x="98.6" y="203.3">5.3</text>
<text x="70.3" y="210.8">7.2</text>
<text x="70.3" y="222.9">8.2</text>
</g>
<g font-size="3.5">
<text x="366" y="237.3">100 Mayfield Avenue</text>
<text x="366" y="240.8">Mountain View CA 94043</text>
<text x="366" y="244.4">USA</text>
<text x="355.3" y="268.2">690-13313-01</text>
<text x="401.5" y="268.2">1:1</text>
</g>
<text font-size="2.8" x="401.7" y="272.7">SHEET 2 OF 2</text>
<g font-size="2.1">
<text x="324.9" y="252.2">TITLE</text>
<text x="325.3" y="263.7">SIZE</text>
<text x="334.9" y="263.7">PART NUMBER</text>
<text x="394.7" y="263.7">SCALE</text>
<text x="408.9" y="263.7">REV</text>
</g>
</svg>
